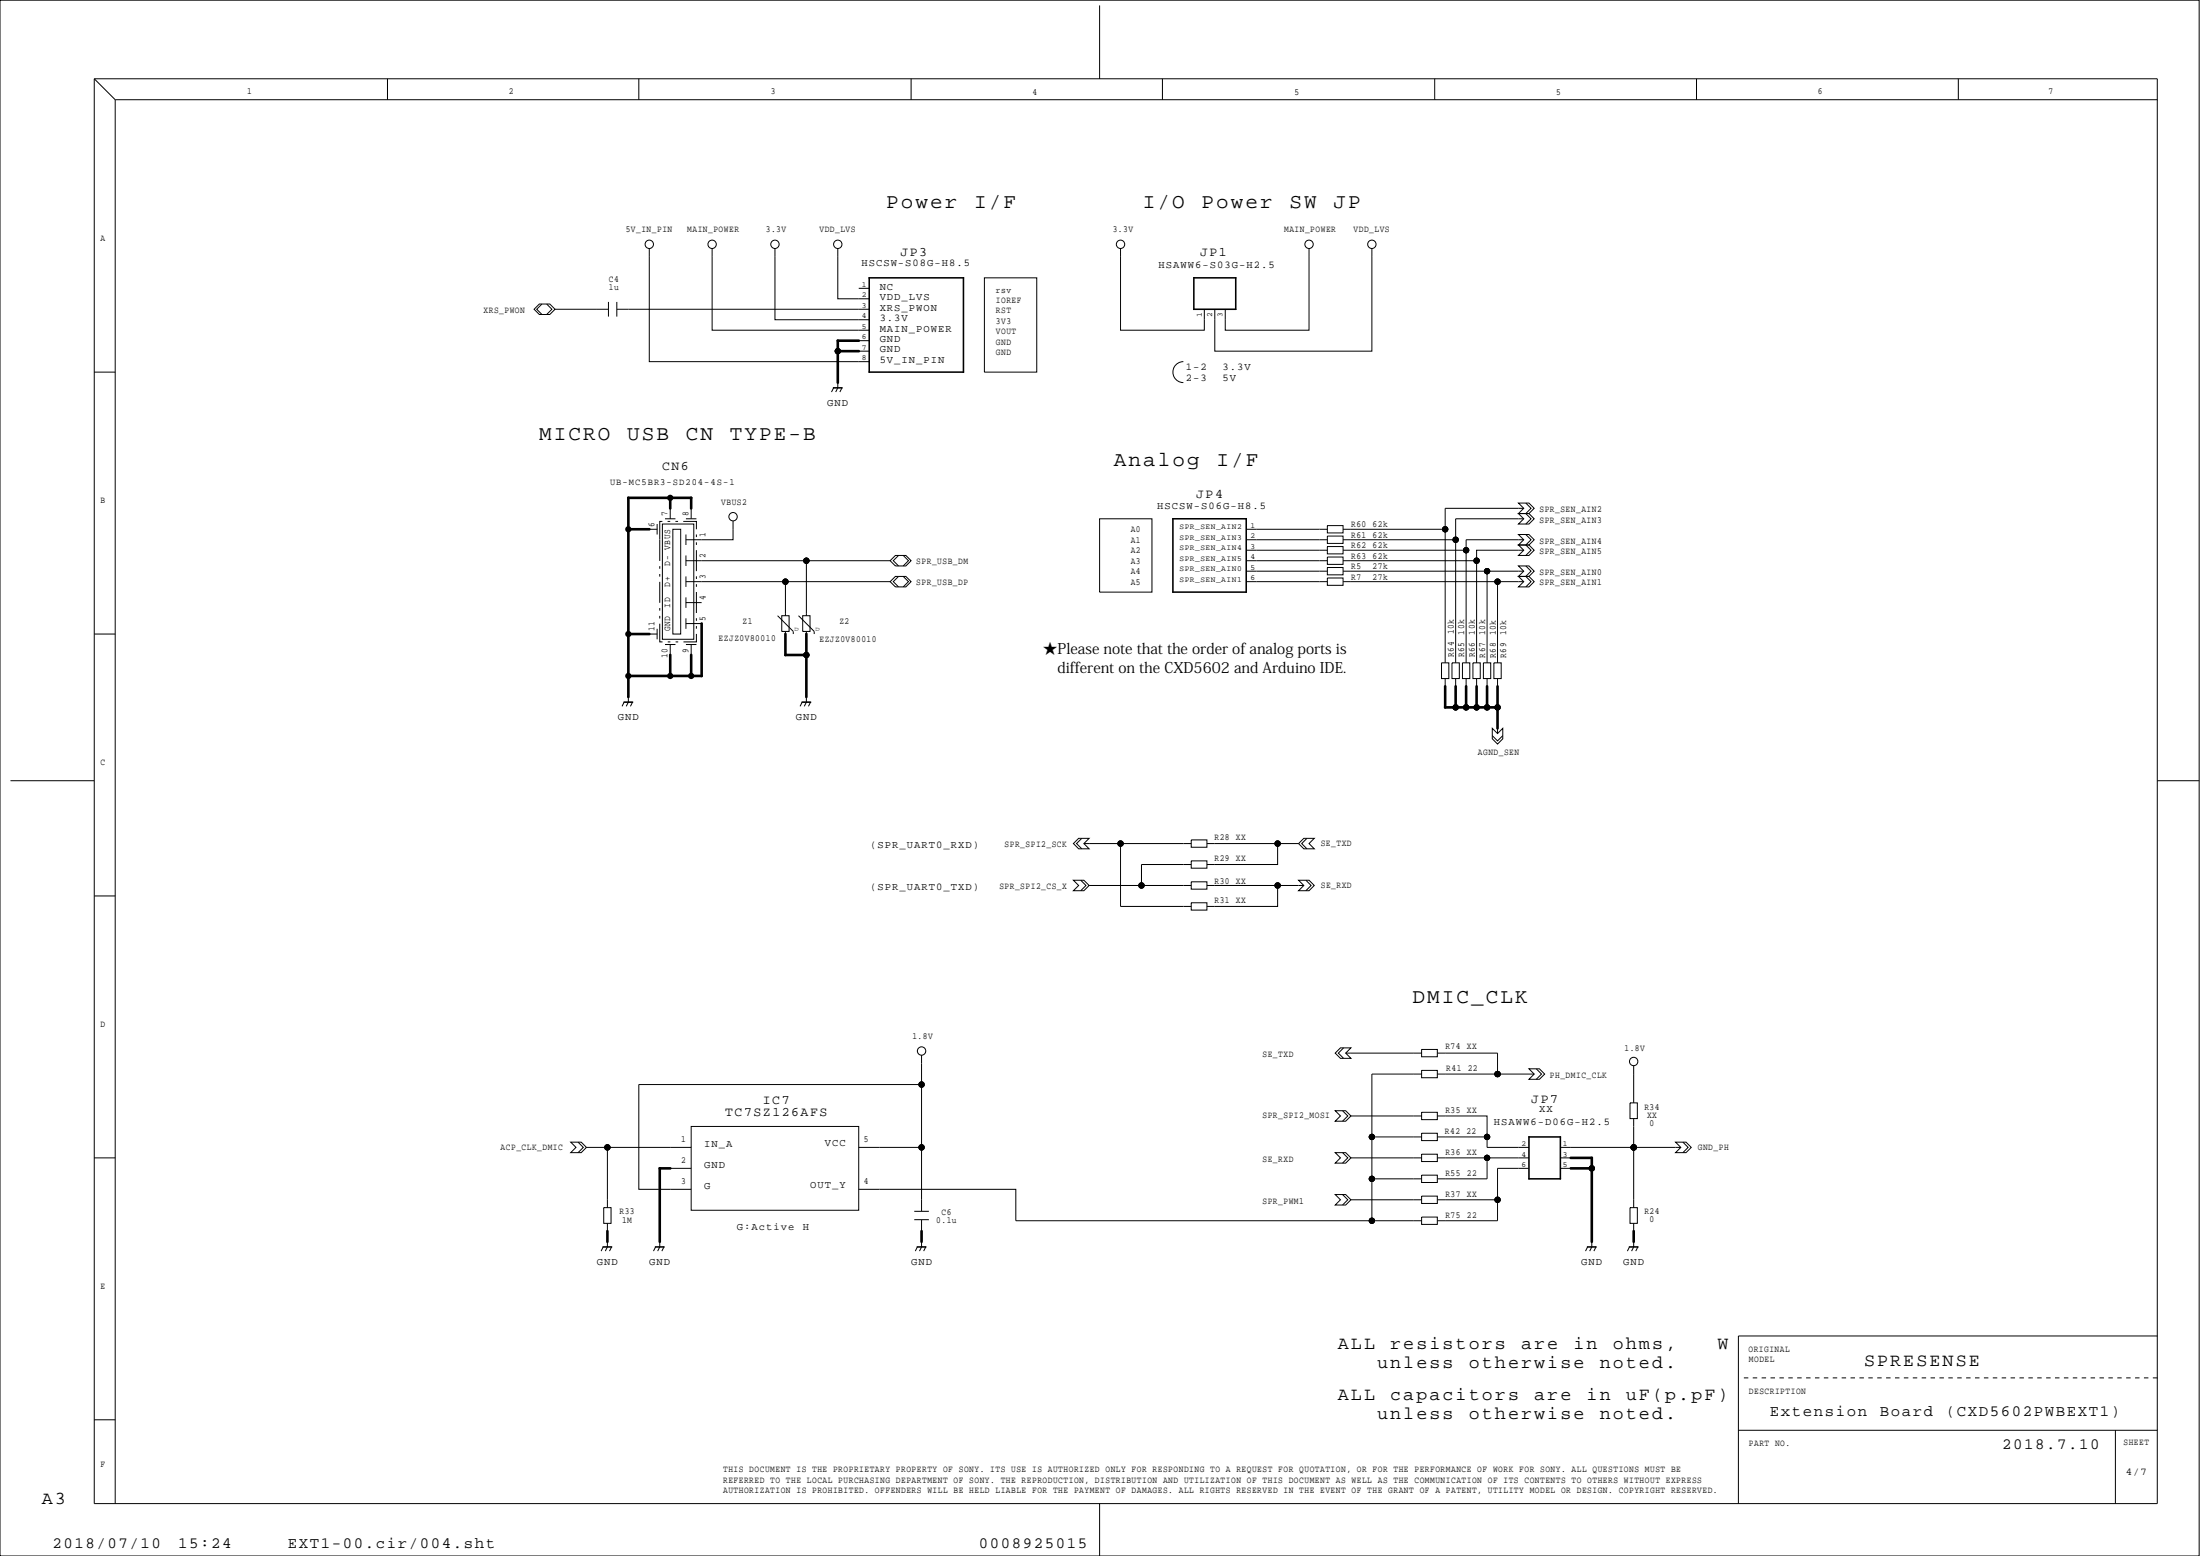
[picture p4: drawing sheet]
<svg xmlns="http://www.w3.org/2000/svg" width="420mm" height="297mm" viewBox="0 0 420 297" stroke-linecap="round" stroke-linejoin="round" font-family="sans-serif">
<g fill="none" stroke="#000" stroke-width=".19">
<path d="M0 0h420v297h-420zM18 15h394v272h-394zM18 15l4 4M22 19h390M22 19v268M74 15v4M122 15v4M174 15v4M210 1v14M222 15v4M274 15v4M324 15v4"/>
<path d="M374 15v4M103 58h2l1 1-1 1h-2l-1-1zM103.5 58l-1 1 1 1M104.4 58l1 1-1 1M106 59h10.2M116.2 57.6v2.8M117.8 59h48.2M117.8 57.6v2.8M124 47.4v21.6h42M136 47.4v15.6h30M148 47.4v13.6h18M160 47.4v9.6h6"/>
<path d="M164 55h2M188 53h10v18h-10zM214 47.4v15.6h16v-4M250 47.4v15.6h-16v-4M262 47.4v19.6h-30v-8M18 71h4M159.2 74l-.4 .8M160 73v1l-.4 .8M160.8 74l-.4 .8M164 67h2M164 65h2M226 69a2 2 0 0 0-2 2 2 2 0 0 0 2 2"/>
<path d="M126.5 99.5h-.5v3.5M127 99h2M127.5 99.5h.5M128 97v2M129 99.5h.5M130.5 99.5h2.5v1.5M131 99h2M132 97v2M140 99.4v3.6h-9M210 99h10v14h-10zM290 98h2l1 1-1 1h-2l1-1zM290 96h2l1 1-1 1h-2l1-1z"/>
<path d="M291 99h-13v27.5M291 97h-15v29.5M291.4 96l1 1-1 1 1 1-1 1M124 101h1.5M125.5 100v2M126 103.1v4M126 108.1v.5M126 109.6v.5M126 111.1v4M126 116.1v.5M126 117.6v.5M126 119.1v3.4h.5"/>
<path d="M126.5 100h6v22h-6zM128.5 101h1.5v20h-1.5zM131 119h3M131 115h3M131 111h39M131 107h39M131 102v2M131 106v2M131 110v2M131 114v2M131 118v2M133 102v.5"/>
<path d="M133 103.5v.5M133 105v4M133 110v.5M133 111.5v.5M133 113v4M133 118v.5M133 119.5v.5M148.5 117.5l3 3v.5M149.3 117.5h1.4v3h-1.4zM150 111v6.5M152.5 117.5l3 3v.5M153.3 117.5h1.4v3h-1.4z"/>
<path d="M154 107v10.5M170 107l1-1h2l1 1-1 1h-2zM171 110h2l1 1-1 1h-2l-1-1zM171.6 110l-1 1 1 1M171.6 106l-1 1 1 1M172.5 110l1 1-1 1M172.5 106l1 1-1 1M238 101h15.5M238 111h15.5M238 107h15.5M238 103h15.5M238 109h15.5"/>
<path d="M238 105h15.5M253.5 110.3h3v1.4h-3zM253.5 108.3h3v1.4h-3zM253.5 106.3h3v1.4h-3zM253.5 102.3h3v1.4h-3zM253.5 100.3h3v1.4h-3zM253.5 104.3h3v1.4h-3zM256.5 101h19.5M256.5 111h34.5M256.5 107h25.5M256.5 103h21.5M256.5 109h34.5"/>
<path d="M256.5 105h23.5M282 107v19.5M284 109v17.5M286 111v15.5M290 110h2l1 1-1 1h-2l1-1zM290 108h2l1 1-1 1h-2l1-1zM290 104h2l1 1-1 1h-2l1-1zM290 102h2l1 1-1 1h-2l1-1zM291 105h-9v2M291 103h-11v23.5M291.4 108l1 1-1 1 1 1-1 1M291.4 102l1 1-1 1 1 1-1 1"/>
<path d="M18 121h4M119.2 134l-.4 .8M120 133v1l-.4 .8M120.8 134l-.4 .8M124 121h1.5M125.5 120v2M127 123h2M127.5 122.5h.5M128 123v2M129 122.5h.5M131 123h2M132 123v2"/>
<path d="M133 121v1.5h-2.5M150 120.5v.5M153.2 134l-.4 .8M154 133v1l-.4 .8M154 120.5v.5M154.8 134l-.4 .8M275.3 126.5h1.4v3h-1.4zM276 129.5v1.5M277.3 126.5h1.4v3h-1.4zM278 129.5v1.5M279.3 126.5h1.4v3h-1.4zM280 129.5v1.5"/>
<path d="M281.3 126.5h1.4v3h-1.4zM282 129.5v1.5M283.3 126.5h1.4v3h-1.4zM284 129.5v1.5M285 139l1 1 1-1v2l-1 1-1-1zM285.3 126.5h1.4v3h-1.4zM286 129.5v1.5M286 139v1M2 149h16M285 140.4l1 1 1-1M412 149h8M18 171h4"/>
<path d="M205 168h2l1 1-1 1h-2l1-1zM205 161l1-1h2l-1 1 1 1h-2zM206.4 168l1 1-1 1M206.6 160l-1 1 1 1M207 161h20.5M208 169h19.5M214 161v12h13.5M227.5 165h-9.5v4M227.5 172.3h3v1.4h-3zM227.5 160.3h3v1.4h-3zM227.5 164.3h3v1.4h-3zM227.5 168.3h3v1.4h-3z"/>
<path d="M230.5 169h18.5M230.5 161h17.5M244 169v4h-13.5M244 161v4h-13.5M248 161l1-1h2l-1 1 1 1h-2zM248 168h2l1 1-1 1h-2l1-1zM249.4 168l1 1-1 1M249.6 160l-1 1 1 1M109 218h2l1 1-1 1h-2l1-1zM110.4 218l1 1-1 1M112 219h20M116 219v11.5"/>
<path d="M132 215h32v16h-32zM164 219h12M176 207h-54v20h10M176 201.4v29.8M255 212h2l1 1-1 1h-2l1-1zM255 201l1-1h2l-1 1 1 1h-2zM256.4 212l1 1-1 1M256.6 200l-1 1 1 1M257 201h14.5M258 213h13.5M262 217h9.5M271.5 205h-9.5v28"/>
<path d="M271.5 212.3h3v1.4h-3zM271.5 200.3h3v1.4h-3zM271.5 204.3h3v1.4h-3zM271.5 216.3h3v1.4h-3zM274.5 213h9.5v4M274.5 205h18.5M274.5 201h11.5v4M274.5 217h9.5M284 217v2h8M292 204h2l1 1-1 1h-2l1-1zM293.4 204l1 1-1 1M298 219h23"/>
<path d="M311.3 210.5h1.4v3h-1.4zM312 203.4v7.1M312 213.5v17M320 218h2l1 1-1 1h-2l1-1zM321.4 218l1 1-1 1M18 221h4M115.2 238l-.4 .8M115.3 230.5h1.4v3h-1.4zM116 237v1l-.4 .8M116 233.5v1.5M116.8 238l-.4 .8M125.2 238l-.4 .8"/>
<path d="M126 237v1l-.4 .8M126.8 238l-.4 .8M128 223h4M164 227h30v6h77.5M174.6 232.8h2.8M174.6 231.2h2.8M175.2 238l-.4 .8M176 237v1l-.4 .8M176 232.8v2.2M176.8 238l-.4 .8M255 228h2l1 1-1 1h-2l1-1zM255 220h2l1 1-1 1h-2l1-1z"/>
<path d="M256.4 228l1 1-1 1M256.4 220l1 1-1 1M258 221h13.5M258 229h13.5M262 225h9.5M271.5 220.3h3v1.4h-3zM271.5 228.3h3v1.4h-3zM271.5 224.3h3v1.4h-3zM271.5 232.3h3v1.4h-3zM274.5 221h17.5M274.5 229h11.5M284 221v4h-9.5"/>
<path d="M292 223h-6v10h-11.5M298 221h2M298 223h2M303.2 238l-.4 .8M304 237v1l-.4 .8M304.8 238l-.4 .8M311.2 238l-.4 .8M311.3 230.5h1.4v3h-1.4zM312 237v1l-.4 .8M312 233.5v1.5M312.8 238l-.4 .8M412 255h-80v32"/>
<path d="M18 271h4M332 273h80M333 263h.9M334.7 263h.9M336.4 263h.9M338.1 263h.9M339.8 263h.9M341.5 263h.9M343.2 263h.9M344.9 263h.9M346.6 263h.9M348.3 263h.9"/>
<path d="M350 263h.9M351.7 263h.9M353.4 263h.9M355.1 263h.9M356.8 263h.9M358.5 263h.9M360.2 263h.9M361.9 263h.9M363.6 263h.9M365.3 263h.9M367 263h.9M368.7 263h.9"/>
<path d="M370.4 263h.8M372.1 263h.8M373.8 263h.8M375.5 263h.8M377.2 263h.8M378.9 263h.8M380.6 263h.8M382.3 263h.8M384 263h.8M385.7 263h.8M387.4 263h.8M389.1 263h.8"/>
<path d="M390.8 263h.8M392.5 263h.8M394.2 263h.8M395.9 263h.8M397.6 263h.8M399.3 263h.8M401 263h.8M402.7 263h.8M404 273v14M404.4 263h.8M406.1 263h.8M407.8 263h.8"/>
<path d="M409.5 263h.8M411.2 263h.8M210 287v10"/>
<circle cx="124" cy="46.6" r=".8"/>
<circle cx="136" cy="46.6" r=".8"/>
<circle cx="148" cy="46.6" r=".8"/>
<circle cx="160" cy="46.6" r=".8"/>
<circle cx="214" cy="46.6" r=".8"/>
<circle cx="250" cy="46.6" r=".8"/>
<circle cx="262" cy="46.6" r=".8"/>
<circle cx="140" cy="98.6" r=".8"/>
<circle cx="176" cy="200.6" r=".8"/>
<circle cx="312" cy="202.6" r=".8"/>
</g>
<g fill="#000">
<path d="M165.9 53l.1-.1 .2 .1v18l-.2 .2-.1-.2zM165.9 53l18.1-.1 .2 .1-.2 .2h-18zM183.9 53l.1-.1 .2 .1v18l-.2 .2-.1-.2zM227.9 53l.1-.1 .2 .1v6l-.2 .2-.1-.2zM227.9 53l8.1-.1 .2 .1-.2 .2h-8zM227.9 59l8.1-.1 .2 .1-.2 .2h-8zM235.9 53l.1-.1 .2 .1v6l-.2 .2-.1-.2zM159.1 74l1.7-.1 .2 .1-.2 .2h-1.6zM159.8 64.9l.3-.1 .2 .2v2l-.3 .3-.2-.3zM159.9 66.8h.2l.2 .2v6l-.3 .3-.2-.3v-6zM159.9 64.8h4.1l.3 .2-.3 .3h-4l-.2-.3zM159.9 66.8h4.1l.3 .2-.3 .3h-4l-.2-.3z"/>
<path d="M165.9 71l18.1-.1 .2 .1-.2 .2h-18zM119.9 94.8h.2l.2 .2v6l-.3 .3-.2-.3v-6zM119.8 94.9l.2-.1h8l.3 .2-.3 .3h-8l-.2-.1zM127.9 94.8h.2l.2 .2v2l-.3 .3-.2-.3v-2zM127.8 94.9l.2-.1h4l.3 .2-.3 .3h-4l-.2-.1zM131.9 94.8h.2l.2 .2v2l-.3 .3-.2-.3v-2zM223.9 99l.2-.1 .1 .1v14l-.2 .2-.1-.2zM223.9 99l14.1-.1 .2 .1-.2 .2h-14zM237.9 99l.2-.1 .1 .1v14l-.2 .2-.1-.2zM119.8 100.9l.3-.1 .2 .2v20l-.3 .3-.2-.3zM119.9 100.8h4.1l.3 .2-.3 .3h-4l-.2-.3zM133.8 118.9l.2-.1 .3 .2v10l-.3 .3-.2-.3z"/>
<path d="M223.9 112.9h14.1l.2 .1-.2 .2h-14l-.1-.1zM119.1 133.9h1.7l.2 .1-.2 .2h-1.6l-.1-.2zM119.8 120.9l.3-.1 .2 .2v8l-.3 .3-.2-.3zM119.9 128.8h.2l.2 .2v4l-.3 .3-.2-.3v-4zM119.9 120.8h4.1l.3 .2-.3 .3h-4l-.2-.3zM119.9 128.8h8.1l.3 .2-.3 .3h-8l-.2-.3zM127.8 124.9l.2-.1 .3 .2v4l-.3 .3-.2-.3zM127.9 128.8h4.1l.3 .2-.3 .3h-4l-.2-.3zM131.9 124.8h.2l.2 .2v4l-.3 .3-.2-.3v-4zM131.9 128.8h2.1l.3 .2-.3 .3h-2l-.2-.3zM149.8 120.9l.3-.1 .2 .2v4l-.3 .3-.2-.3zM149.8 124.9l.2-.1h4l.3 .2-.3 .3h-4l-.2-.1z"/>
<path d="M153.1 133.9h1.7l.2 .1-.2 .2h-1.6l-.1-.2zM153.8 124.9l.2-.1 .3 .2v8l-.3 .3-.2-.3zM153.8 120.9l.3-.1 .2 .2v4l-.3 .3-.2-.3zM275.9 130.8h.2l.2 .2v4l-.3 .3-.2-.3v-4zM275.9 134.8h2.1l.3 .2-.3 .3h-2l-.2-.3zM277.8 130.9l.2-.1 .3 .2v4l-.3 .3-.2-.3zM277.9 134.8h2.1l.3 .2-.3 .3h-2l-.2-.3zM279.8 130.9l.2-.1 .3 .2v4l-.3 .3-.2-.3zM279.9 134.8h2.1l.3 .2-.3 .3h-2l-.2-.1zM281.8 130.9l.2-.1 .3 .2v4l-.3 .3-.2-.3zM281.8 134.9l.2-.1h2l.3 .2-.3 .3h-2l-.2-.1zM283.8 130.9l.2-.1 .3 .2v4l-.3 .3-.2-.3z"/>
<path d="M283.9 134.8h2.1l.3 .2-.3 .3h-2l-.2-.3zM285.8 134.9l.3-.1 .2 .2v4l-.3 .3-.2-.3zM285.8 130.9l.2-.1 .3 .2v4l-.3 .3-.2-.3zM291.9 216.9l.3 .1v8l-.2 .2-.1-.2zM291.9 217l6.1-.1 .2 .1-.2 .2h-6zM297.9 217l.1-.1 .2 .1v8l-.2 .2-.1-.2zM115.1 238l1.7-.1 .2 .1-.2 .2h-1.6zM115.8 234.9l.2-.1 .3 .2v2l-.3 .3-.2-.3zM125.1 238l1.7-.1 .2 .1-.2 .2h-1.6zM125.8 222.9l.3-.1 .2 .2v14l-.3 .3-.2-.3zM125.9 222.8h2.1l.3 .2-.3 .3h-2l-.2-.3zM175.1 237.9h1.7l.2 .1-.2 .2h-1.6l-.1-.2z"/>
<path d="M175.8 234.9l.2-.1 .3 .2v2l-.3 .3-.2-.3zM291.9 225l6.1-.1 .2 .1-.2 .2h-6zM299.9 222.8h4.1l.3 .2-.3 .3h-4l-.2-.1zM299.8 220.9l.2-.1h4l.3 .2-.3 .3h-4l-.2-.1zM303.1 238l1.7-.1 .2 .1-.2 .2h-1.6zM303.9 222.8h.2l.2 .2v14l-.3 .3-.2-.3v-14zM303.9 220.8h.2l.2 .2v2l-.3 .3-.2-.3v-2zM311.1 237.9h1.7l.2 .1-.2 .2h-1.6l-.1-.2zM311.8 234.9l.2-.1 .3 .2v2l-.3 .3-.2-.3z"/>
<circle cx="160" cy="67" r=".6"/>
<circle cx="128" cy="95" r=".6"/>
<circle cx="120" cy="101" r=".6"/>
<circle cx="150" cy="111" r=".6"/>
<circle cx="154" cy="107" r=".6"/>
<circle cx="276" cy="101" r=".6"/>
<circle cx="278" cy="103" r=".6"/>
<circle cx="280" cy="105" r=".6"/>
<circle cx="282" cy="107" r=".6"/>
<circle cx="284" cy="109" r=".6"/>
<circle cx="286" cy="111" r=".6"/>
<circle cx="120" cy="129" r=".6"/>
<circle cx="120" cy="121" r=".6"/>
<circle cx="128" cy="129" r=".6"/>
<circle cx="132" cy="129" r=".6"/>
<circle cx="154" cy="125" r=".6"/>
<circle cx="278" cy="135" r=".6"/>
<circle cx="280" cy="135" r=".6"/>
<circle cx="282" cy="135" r=".6"/>
<circle cx="284" cy="135" r=".6"/>
<circle cx="286" cy="135" r=".6"/>
<circle cx="214" cy="161" r=".6"/>
<circle cx="218" cy="169" r=".6"/>
<circle cx="244" cy="169" r=".6"/>
<circle cx="244" cy="161" r=".6"/>
<circle cx="116" cy="219" r=".6"/>
<circle cx="176" cy="207" r=".6"/>
<circle cx="176" cy="219" r=".6"/>
<circle cx="262" cy="217" r=".6"/>
<circle cx="284" cy="217" r=".6"/>
<circle cx="286" cy="205" r=".6"/>
<circle cx="312" cy="219" r=".6"/>
<circle cx="262" cy="225" r=".6"/>
<circle cx="262" cy="233" r=".6"/>
<circle cx="284" cy="221" r=".6"/>
<circle cx="286" cy="229" r=".6"/>
<circle cx="304" cy="223" r=".6"/>
</g>
<g font-size="4">
<text x="169.2" y="39.8">Power</text>
<text x="186.1" y="39.8">I/F</text>
<text x="218.2" y="39.8">I/O</text>
<text x="229.5" y="39.8">Power</text>
<text x="246.3" y="39.8">SW</text>
<text x="254.7" y="39.8">JP</text>
<text x="103" y="84">MICRO</text>
<text x="119.8" y="84">USB</text>
<text x="131" y="84">CN</text>
<text x="139.4" y="84">TYPE-B</text>
<text x="212.7" y="89">Analog</text>
<text x="232.4" y="89">I/F</text>
<text x="269.7" y="191.5">DMIC_CLK</text>
</g>
<g font-size="3.5">
<text x="255.5" y="257.4">ALL</text>
<text x="265.5" y="257.4">resistors</text>
<text x="290.5" y="257.4">are</text>
<text x="300.5" y="257.4">in</text>
<text x="308" y="257.4">ohms,</text>
<text x="328" y="257.4">W</text>
<text x="263" y="261.1">unless</text>
<text x="280.5" y="261.1">otherwise</text>
<text x="305.5" y="261.1">noted.</text>
<text x="356" y="260.8">SPRESENSE</text>
<text x="255.5" y="267.2">ALL</text>
<text x="265.5" y="267.2">capacitors</text>
<text x="293" y="267.2">are</text>
<text x="303" y="267.2">in</text>
<text x="310.5" y="267.2">uF(p.pF)</text>
<text x="263" y="270.9">unless</text>
<text x="280.5" y="270.9">otherwise</text>
<text x="305.5" y="270.9">noted.</text>
<text x="8" y="287">A3</text>
</g>
<g font-size="3">
<text x="338" y="270.3">Extension</text>
<text x="359" y="270.3">Board</text>
<text x="371.6" y="270.3">(CXD5602PWBEXT1)</text>
<text x="382.4" y="276.5">2018.7.10</text>
<text x="10" y="295.5">2018/07/10</text>
<text x="34" y="295.5">15:24</text>
<text x="55" y="295.5">EXT1-00.cir/004.sht</text>
<text x="187" y="295.5">0008925015</text>
</g>
<g font-size="2.8">
<text x="199.1" y="124.9">★Please note that the order of analog ports is</text>
<text x="202" y="128.5">different on the CXD5602 and Arduino IDE.</text>
</g>
<g font-size="2.5">
<text x="171.9" y="48.8">JP3</text>
<text x="229.2" y="48.8">JP1</text>
<text x="126.5" y="89.8">CN6</text>
<text x="228.4" y="95">JP4</text>
<text x="138.5" y="213">TC7SZ126AFS</text>
<text x="145.7" y="210.7">IC7</text>
<text x="292.4" y="210.5">JP7</text>
</g>
<g font-size="2">
<text x="164.5" y="50.8">HSCSW-S08G-H8.5</text>
<text x="221.2" y="51.1">HSAWW6-S03G-H2.5</text>
<text x="168" y="55.3">NC</text>
<text x="168" y="57.3">VDD_LVS</text>
<text x="168" y="59.3">XRS_PWON</text>
<text x="168" y="61.3">3.3V</text>
<text x="168" y="63.3">MAIN_POWER</text>
<text x="168" y="65.3">GND</text>
<text x="168" y="67.3">GND</text>
<text x="168" y="69.3">5V_IN_PIN</text>
<text x="226.5" y="70.6">1-2</text>
<text x="233.5" y="70.6">3.3V</text>
<text x="158" y="77.5">GND</text>
<text x="226.5" y="72.8">2-3</text>
<text x="233.5" y="72.8">5V</text>
<text x="221" y="97.1">HSCSW-S06G-H8.5</text>
<text x="118" y="137.5">GND</text>
<text x="152" y="137.5">GND</text>
<text x="166.2" y="161.8">(SPR_UART0_RXD)</text>
<text x="166.2" y="169.8">(SPR_UART0_TXD)</text>
<text x="285.3" y="214.8">HSAWW6-D06G-H2.5</text>
<text x="293.9" y="212.3">XX</text>
<text x="134.5" y="219">IN_A</text>
<text x="157.5" y="218.8">VCC</text>
<text x="134.5" y="223">GND</text>
<text x="134.5" y="227">G</text>
<text x="154.7" y="226.8">OUT_Y</text>
<text x="140.8" y="234.8">G:Active</text>
<text x="153.4" y="234.8">H</text>
<text x="114" y="241.5">GND</text>
<text x="124" y="241.5">GND</text>
<text x="174" y="241.5">GND</text>
<text x="302" y="241.5">GND</text>
<text x="310" y="241.5">GND</text>
<text x="406" y="281.5">4/7</text>
</g>
<g font-size="1.8">
<text x="47.2" y="18">1</text>
<text x="97.2" y="18">2</text>
<text x="147.2" y="18">3</text>
<text x="197.2" y="18">4</text>
<text x="247.2" y="18">5</text>
<text x="297.2" y="18">5</text>
<text x="347.2" y="18">6</text>
<text x="391.2" y="18">7</text>
<text x="19.2" y="46">A</text>
<text x="119.5" y="44.3">5V_IN_PIN</text>
<text x="131.2" y="44.3">MAIN_POWER</text>
<text x="146.2" y="44.3">3.3V</text>
<text x="156.5" y="44.3">VDD_LVS</text>
<text x="212.5" y="44.3">3.3V</text>
<text x="245.2" y="44.3">MAIN_POWER</text>
<text x="258.5" y="44.3">VDD_LVS</text>
<text x="116.3" y="53.8">C4</text>
<text x="92.4" y="59.7">XRS_PWON</text>
<text x="116.3" y="55.4">1u</text>
<text x="190.2" y="57.8">IOREF</text>
<text x="190.2" y="55.8">rsv</text>
<text x="190.2" y="59.8">RST</text>
<text x="190.2" y="61.8">3V3</text>
<text x="190.2" y="63.8">VOUT</text>
<text x="190.2" y="65.8">GND</text>
<text x="190.2" y="67.8">GND</text>
<text x="116.5" y="92.5">UB-MC5BR3-SD204-4S-1</text>
<text x="19.2" y="96">B</text>
<text x="125" y="100.5" transform="rotate(-90 125 100.5)">6</text>
<text x="127.5" y="98.5" transform="rotate(-90 127.5 98.5)">7</text>
<text x="131.5" y="98.5" transform="rotate(-90 131.5 98.5)">8</text>
<text x="137.7" y="96.3">VBUS2</text>
<text x="215.9" y="101.6">A0</text>
<text x="258" y="100.7">R60 62k</text>
<text x="294" y="99.8">SPR_SEN_AIN3</text>
<text x="294" y="97.8">SPR_SEN_AIN2</text>
<text x="128" y="108" transform="rotate(-90 128 108)">D- VBUS</text>
<text x="134.8" y="106.5" transform="rotate(-90 134.8 106.5)">2</text>
<text x="134.8" y="102.5" transform="rotate(-90 134.8 102.5)">1</text>
<text x="175" y="107.7">SPR_USB_DM</text>
<text x="215.9" y="105.6">A2</text>
<text x="215.9" y="103.6">A1</text>
<text x="215.9" y="107.6">A3</text>
<text x="258" y="106.7">R63 62k</text>
<text x="258" y="102.7">R61 62k</text>
<text x="258" y="104.7">R62 62k</text>
<text x="294" y="105.8">SPR_SEN_AIN5</text>
<text x="294" y="103.8">SPR_SEN_AIN4</text>
<text x="128" y="112" transform="rotate(-90 128 112)">D+</text>
<text x="134.8" y="110.5" transform="rotate(-90 134.8 110.5)">3</text>
<text x="175" y="111.7">SPR_USB_DP</text>
<text x="215.9" y="111.6">A5</text>
<text x="215.9" y="109.6">A4</text>
<text x="258" y="110.7">R7</text>
<text x="258" y="108.7">R5</text>
<text x="262.1" y="110.7">27k</text>
<text x="262.1" y="108.7">27k</text>
<text x="294" y="111.8">SPR_SEN_AIN1</text>
<text x="294" y="109.8">SPR_SEN_AIN0</text>
<text x="128" y="116" transform="rotate(-90 128 116)">ID</text>
<text x="134.8" y="118.5" transform="rotate(-90 134.8 118.5)">5</text>
<text x="134.8" y="114.5" transform="rotate(-90 134.8 114.5)">4</text>
<text x="141.8" y="119.2">Z1</text>
<text x="160.3" y="119.2">Z2</text>
<text x="125" y="120.5" transform="rotate(-90 125 120.5)">11</text>
<text x="127.5" y="125.7" transform="rotate(-90 127.5 125.7)">10</text>
<text x="128" y="120.5" transform="rotate(-90 128 120.5)">GND</text>
<text x="131.5" y="124.7" transform="rotate(-90 131.5 124.7)">9</text>
<text x="137.2" y="122.3">EZJZ0V80010</text>
<text x="156.5" y="122.5">EZJZ0V80010</text>
<text x="277.6" y="125.4" transform="rotate(-90 277.6 125.4)">R64</text>
<text x="277.6" y="121" transform="rotate(-90 277.6 121)">10k</text>
<text x="279.6" y="125.5" transform="rotate(-90 279.6 125.5)">R65</text>
<text x="279.6" y="121.1" transform="rotate(-90 279.6 121.1)">10k</text>
<text x="281.6" y="125.5" transform="rotate(-90 281.6 125.5)">R66</text>
<text x="281.6" y="121.1" transform="rotate(-90 281.6 121.1)">10k</text>
<text x="283.6" y="125.5" transform="rotate(-90 283.6 125.5)">R67</text>
<text x="283.6" y="121.2" transform="rotate(-90 283.6 121.2)">10k</text>
<text x="285.6" y="125.6" transform="rotate(-90 285.6 125.6)">R68</text>
<text x="285.6" y="121.2" transform="rotate(-90 285.6 121.2)">10k</text>
<text x="287.6" y="125.6" transform="rotate(-90 287.6 125.6)">R69</text>
<text x="287.6" y="121.2" transform="rotate(-90 287.6 121.2)">10k</text>
<text x="19.2" y="146">C</text>
<text x="282.2" y="144.1">AGND_SEN</text>
<text x="191.9" y="161.8">SPR_SPI2_SCK</text>
<text x="231.9" y="160.4">R28 XX</text>
<text x="252.2" y="161.5">SE_TXD</text>
<text x="231.9" y="164.4">R29 XX</text>
<text x="190.9" y="169.8">SPR_SPI2_CS_X</text>
<text x="231.9" y="172.4">R31 XX</text>
<text x="231.9" y="168.7">R30 XX</text>
<text x="252.2" y="169.5">SE_RXD</text>
<text x="19.2" y="196">D</text>
<text x="174.2" y="198.3">1.8V</text>
<text x="241.1" y="201.8">SE_TXD</text>
<text x="276" y="200.2">R74 XX</text>
<text x="310.2" y="200.6">1.8V</text>
<text x="276.2" y="204.4">R41 22</text>
<text x="296" y="205.8">PH_DMIC_CLK</text>
<text x="241.1" y="213.5">SPR_SPI2_MOSI</text>
<text x="276" y="212.4">R35 XX</text>
<text x="314" y="211.8">R34</text>
<text x="314.5" y="213.4">XX</text>
<text x="315" y="215">0</text>
<text x="95.6" y="219.5">ACP_CLK_DMIC</text>
<text x="130.1" y="218">1</text>
<text x="165" y="218">5</text>
<text x="241.1" y="221.8">SE_RXD</text>
<text x="275.9" y="216.4">R42 22</text>
<text x="276" y="220.4">R36 XX</text>
<text x="324.3" y="219.5">GND_PH</text>
<text x="130.1" y="222">2</text>
<text x="130.1" y="226">3</text>
<text x="165" y="226">4</text>
<text x="276" y="224.4">R55 22</text>
<text x="118.3" y="231.8">R33</text>
<text x="118.8" y="233.4">1M</text>
<text x="178.8" y="233.5">0.1u</text>
<text x="179.8" y="231.9">C6</text>
<text x="241.1" y="229.8">SPR_PWM1</text>
<text x="276" y="228.4">R37 XX</text>
<text x="276" y="232.4">R75 22</text>
<text x="314" y="231.7">R24</text>
<text x="315" y="233.3">0</text>
<text x="19.2" y="246">E</text>
<text x="333.9" y="258.1">ORIGINAL</text>
<text x="334" y="260">MODEL</text>
<text x="334" y="266">DESCRIPTION</text>
<text x="405.6" y="275.8">SHEET</text>
<text x="19.2" y="280">F</text>
<text x="138.1" y="281">THIS DOCUMENT IS THE PROPRIETARY PROPERTY OF SONY. ITS USE IS AUTHORIZED ONLY FOR RESPONDING TO A REQUEST FOR QUOTATION, OR FOR THE PERFORMANCE OF WORK FOR SONY. ALL QUESTIONS MUST BE</text>
<text x="334" y="276">PART NO.</text>
<text x="138.1" y="283">REFERRED TO THE LOCAL PURCHASING DEPARTMENT OF SONY. THE REPRODUCTION, DISTRIBUTION AND UTILIZATION OF THIS DOCUMENT AS WELL AS THE COMMUNICATION OF ITS CONTENTS TO OTHERS WITHOUT EXPRESS</text>
<text x="138.1" y="285">AUTHORIZATION IS PROHIBITED. OFFENDERS WILL BE HELD LIABLE FOR THE PAYMENT OF DAMAGES. ALL RIGHTS RESERVED IN THE EVENT OF THE GRANT OF A PATENT, UTILITY MODEL OR DESIGN. COPYRIGHT RESERVED.</text>
</g>
<g font-size="1.5">
<text x="164.6" y="54.8">1</text>
<text x="164.6" y="56.8">2</text>
<text x="164.6" y="58.8">3</text>
<text x="164.6" y="60.8">4</text>
<text x="164.6" y="62.8">5</text>
<text x="164.6" y="64.8">6</text>
<text x="229.5" y="60.4" transform="rotate(-90 229.5 60.4)">1</text>
<text x="231.5" y="60.4" transform="rotate(-90 231.5 60.4)">2</text>
<text x="233.5" y="60.4" transform="rotate(-90 233.5 60.4)">3</text>
<text x="164.6" y="66.8">7</text>
<text x="164.6" y="68.8">8</text>
<text x="225.2" y="101">SPR_SEN_AIN2</text>
<text x="238.8" y="100.8">1</text>
<text x="225.2" y="103">SPR_SEN_AIN3</text>
<text x="225.2" y="105">SPR_SEN_AIN4</text>
<text x="225.2" y="107">SPR_SEN_AIN5</text>
<text x="238.8" y="102.8">2</text>
<text x="238.8" y="104.8">3</text>
<text x="238.8" y="106.8">4</text>
<text x="225.2" y="109">SPR_SEN_AIN0</text>
<text x="225.2" y="111">SPR_SEN_AIN1</text>
<text x="238.8" y="108.8">5</text>
<text x="238.8" y="110.8">6</text>
<text x="290.6" y="220.8">4</text>
<text x="290.6" y="218.8">2</text>
<text x="298.5" y="220.8">3</text>
<text x="298.5" y="218.8">1</text>
<text x="290.6" y="222.8">6</text>
<text x="298.5" y="222.8">5</text>
</g>
<g font-size="1.2">
<text x="152.5" y="120.5" transform="rotate(-90 152.5 120.5)">U</text>
<text x="156.5" y="120.5" transform="rotate(-90 156.5 120.5)">U</text>
</g>
</svg>
